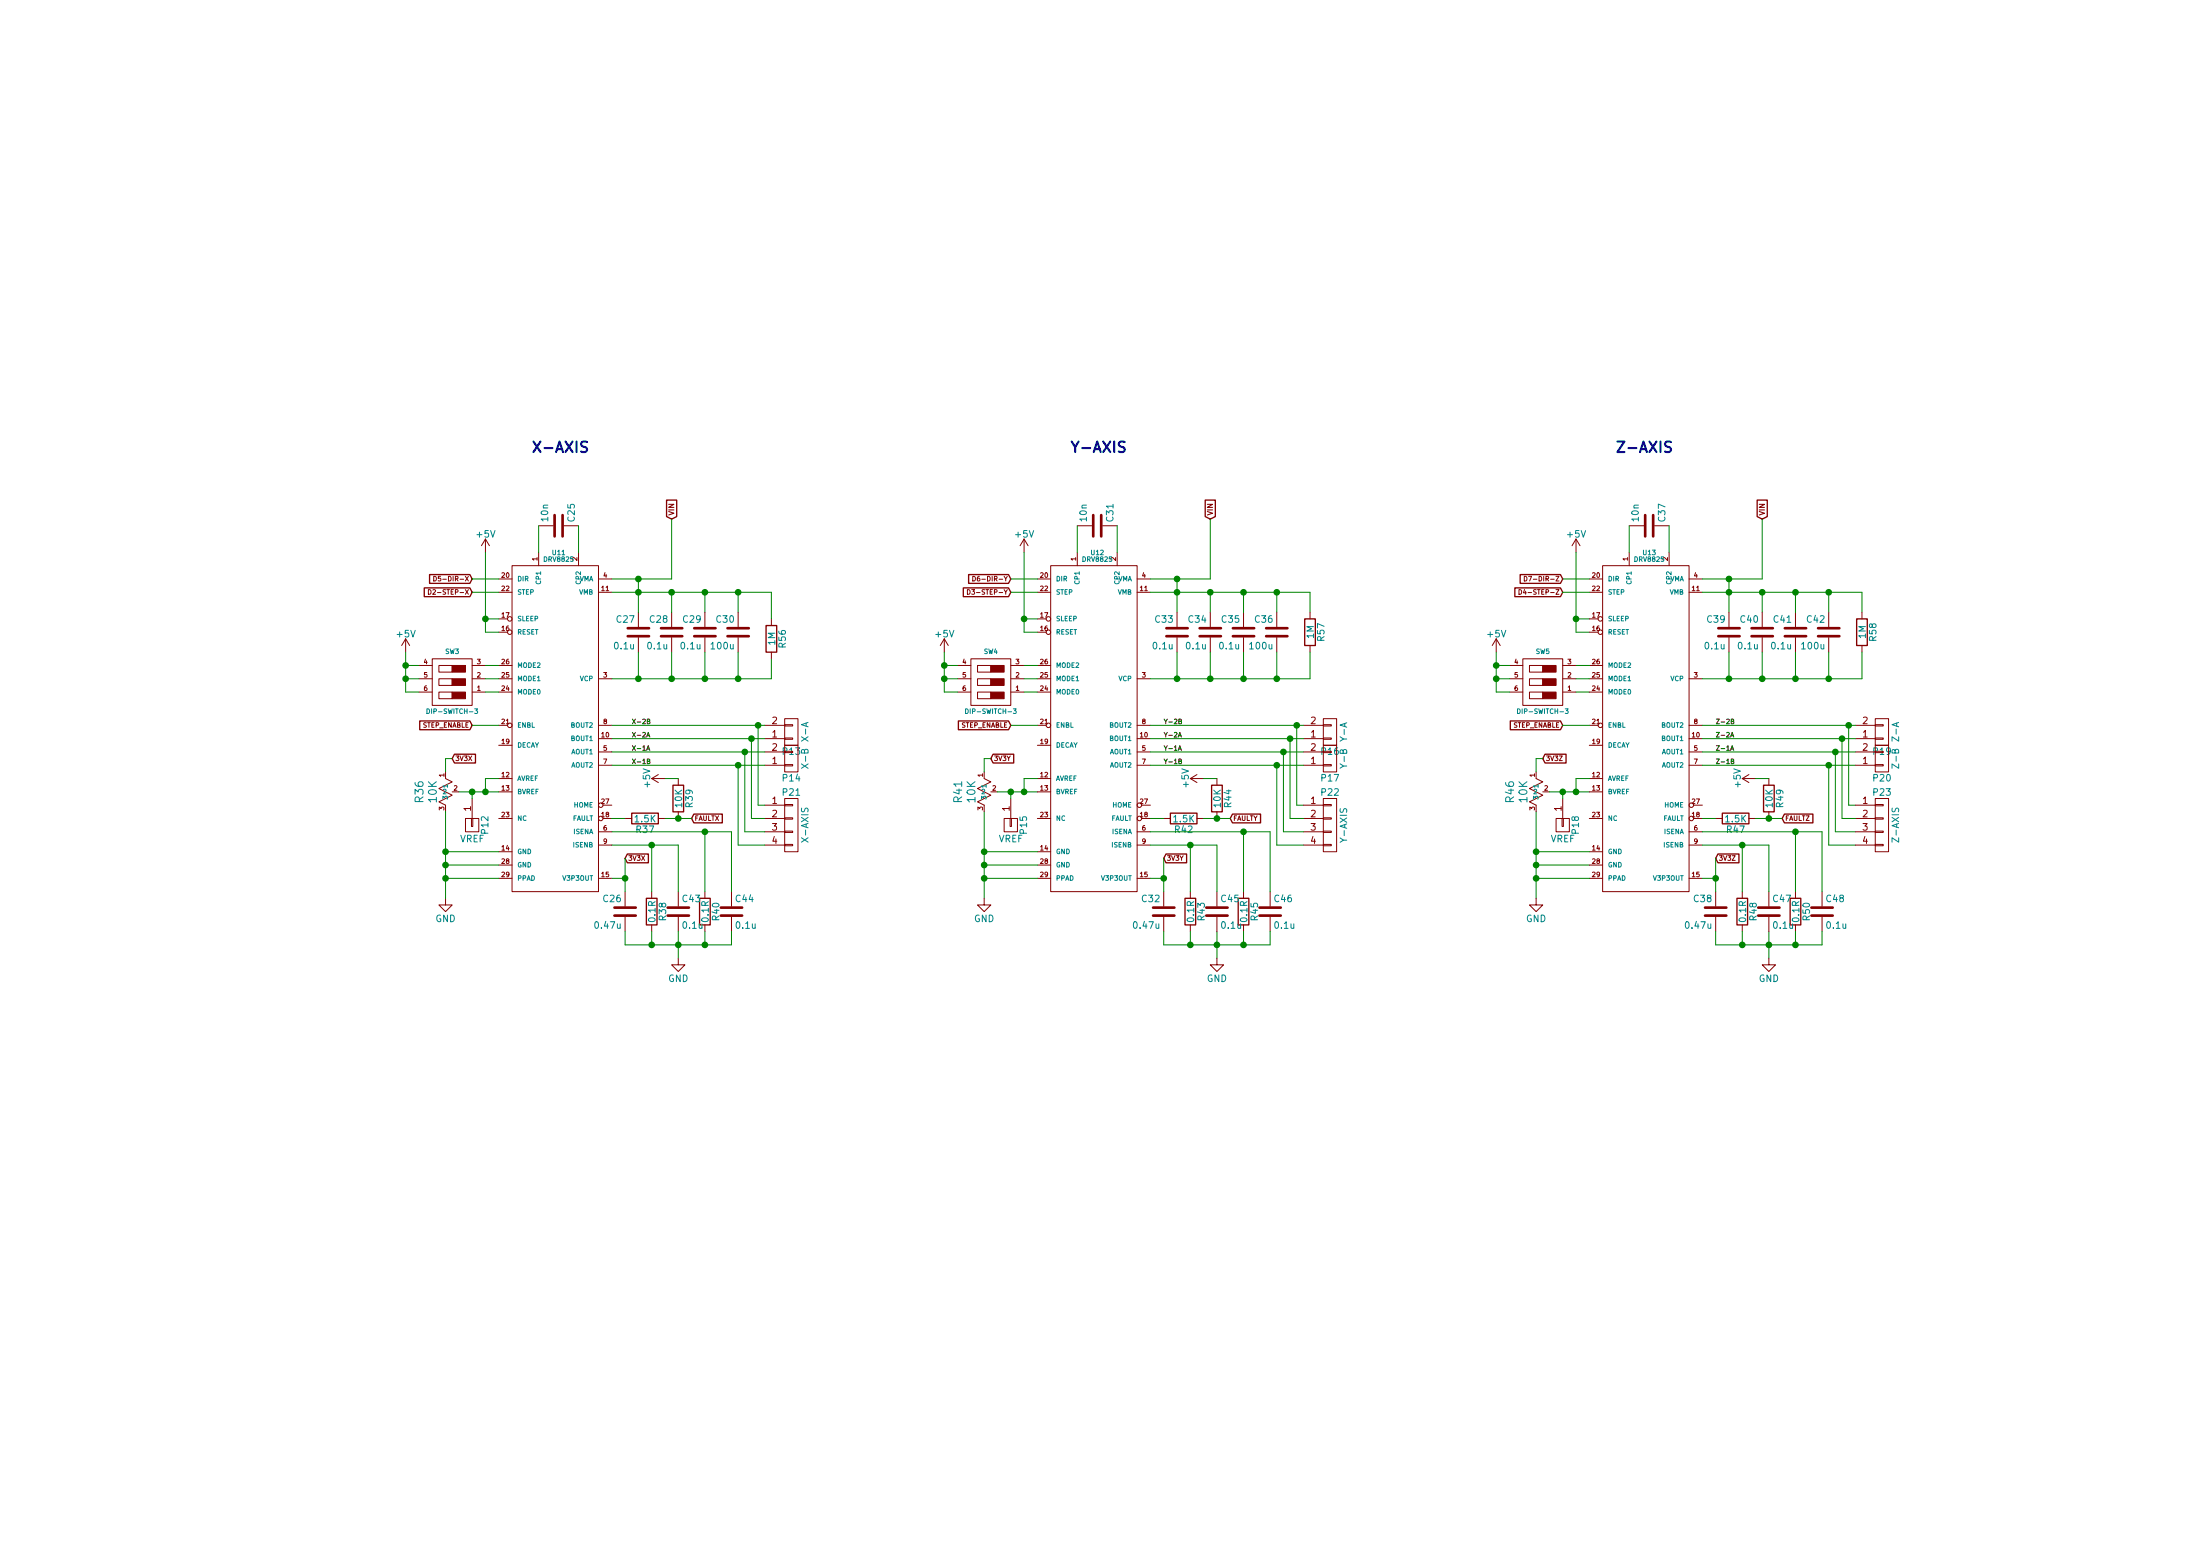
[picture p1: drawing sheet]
<svg xmlns="http://www.w3.org/2000/svg" width="420mm" height="297mm" viewBox="0 0 420 297" stroke-linecap="round" stroke-linejoin="round" font-family="sans-serif">
<g fill="none" stroke="#840000" stroke-width=".19">
<path d="M81.8 112.6a.45 .45 0 0 1 .5 .4 .45 .45 0 0 1-.5 .4zM82.7 112.7l.3-.1 .2 .2-.6 .6h.6M82.8 110a.45 .45 0 0 1 .5 .5 .45 .45 0 0 1-.5 .4zM84.2 110h-.5v.5l.4-.1 .1 .4-.2 .1-.3-.1M92.7 102.9l-.8 1.3M92.7 102.9v2.5M92.7 102.9l.8 1.3M95.2 110.5h2.6M95.2 113.1h2.6M95.2 118.1h1.7M97.8 108h16.5v62.2h-16.5zM102.9 105.4v2.6"/>
<path d="M102.9 100.4h2.8M107.7 100.4h2.8M110.5 105.4v2.6M114.3 110.5h2.5M114.3 113.1h2.5M121.9 116.9v2.8M128.3 116.9v2.8M134.6 116.9v2.8M141 116.9v2.8M147.3 118.1v1.3M184.8 112.6a.45 .45 0 0 1 .5 .4 .45 .45 0 0 1-.5 .4zM185.6 112.6h.5l-.3 .3 .3 .2v.3h-.5"/>
<path d="M185.8 110a.45 .45 0 0 1 .5 .5 .45 .45 0 0 1-.5 .4zM187 110l-.3 .2-.1 .6 .2 .1 .3-.1-.1-.4h-.2l-.2 .1M195.6 102.9l-.8 1.3M195.6 102.9v2.5M195.6 102.9l.7 1.3M198.1 110.5h2.6M198.1 113.1h2.6M198.1 118.1h1.7M200.7 108h16.5v62.2h-16.5zM205.7 100.4h2.8M205.7 105.4v2.6M210.6 100.4h2.8"/>
<path d="M213.4 105.4v2.6M217.2 110.5h2.5M217.2 113.1h2.5M224.8 116.9v2.8M231.1 116.9v2.8M237.5 116.9v2.8M243.8 116.9v2.8M250.2 116.9v1.2M290.1 112.6a.45 .45 0 0 1 .5 .4 .45 .45 0 0 1-.5 .4zM291.1 110a.45 .45 0 0 1 .5 .5 .45 .45 0 0 1-.5 .4zM291.2 112.5l-.2 .7h.5M291.9 110h.6l-.4 .9"/>
<path d="M301 102.9l-.8 1.3M301 102.9v2.5M301 102.9l.8 1.3M303.5 110.5h2.6M303.5 113.1h2.6M303.5 118.1h1.7M306.1 108h16.5v62.2h-16.5zM311.1 100.4h2.8M311.1 105.4v2.6M316 100.4h2.8M318.8 105.4v2.6M322.6 110.5h2.5"/>
<path d="M322.6 113.1h2.5M330.2 116.9v2.8M336.5 116.9v2.8M342.9 116.9v2.8M349.2 116.9v2.8M355.6 116.9v1.2M77.5 122l-.8 1.2M77.5 122v2.5M77.5 122l.7 1.2M80 129.6h2.5M80 132.1h2.5M80 127h2.5"/>
<path d="M82.5 125.8h7.7v8.9h-7.7zM83.8 132.1h2.6v1.3h-2.6zM83.8 129.6h2.6v1.2h-2.6zM83.8 127h2.6v1.3h-2.6zM90.2 129.6h2.5M90.2 132.1h2.5M90.2 127h2.5M95.2 129.6h2.6M95.2 138.5h1.7M95.2 132.1h2.6M95.2 120.7h1.7M95.2 127h2.6"/>
<path d="M114.3 129.6h2.5M114.3 138.5h2.5M121.9 121.7v2.8M128.3 121.7v2.8M134.6 121.7v2.8M141 121.7v2.8M146 138.5h3.9M147.3 124.5v1.3M149.9 138.3h1.5v.3h-1.5zM149.9 137.2h2.5v5.1h-2.5zM180.3 122l-.7 1.2M180.3 122v2.5"/>
<path d="M180.3 122l.8 1.2M182.9 129.6h2.5M182.9 132.1h2.5M182.9 127h2.5M185.4 125.8h7.6v8.9h-7.6zM186.7 132.1h2.5v1.3h-2.5zM186.7 129.6h2.5v1.2h-2.5zM186.7 127h2.5v1.3h-2.5zM193 129.6h2.6M193 132.1h2.6M193 127h2.6M198.1 129.6h2.6"/>
<path d="M198.1 138.5h1.7M198.1 132.1h2.6M198.1 120.7h1.7M198.1 127h2.6M217.2 129.6h2.5M217.2 138.5h2.5M224.8 121.7v2.8M231.1 121.7v2.8M237.5 121.7v2.8M243.8 121.7v2.8M248.9 138.5h3.8M250.2 123.2v1.3"/>
<path d="M252.7 138.3h1.6v.3h-1.6zM252.7 137.2h2.6v5.1h-2.6zM285.7 122l-.7 1.2M285.7 122v2.5M285.7 122l.8 1.2M288.3 129.6h2.5M288.3 132.1h2.5M288.3 127h2.5M290.8 125.8h7.6v8.9h-7.6zM292.1 132.1h2.5v1.3h-2.5zM292.1 129.6h2.5v1.2h-2.5zM292.1 127h2.5v1.3h-2.5z"/>
<path d="M298.4 129.6h2.6M298.4 132.1h2.6M298.4 127h2.6M303.5 129.6h2.6M303.5 138.5h1.7M303.5 132.1h2.6M303.5 120.7h1.7M303.5 127h2.6M322.6 129.6h2.5M322.6 138.5h2.5M330.2 121.7v2.8M336.5 121.7v2.8"/>
<path d="M342.9 121.7v2.8M349.2 121.7v2.8M354.3 138.5h3.8M355.6 123.2v1.3M358.1 138.3h1.6v.3h-1.6zM358.1 137.2h2.6v5.1h-2.6zM85.1 147.4v1.2l1.3 .7-2.6 1.2 2.6 1.3-2.6 1.3 1.3 .6M88.9 156.2h2.5v2.6h-2.5zM90 156.2h.3v1.6h-.3zM90.2 152.4v3.8M95.2 148.6h2.6M95.2 151.2h2.6"/>
<path d="M95.2 156.2h2.6M95.2 142.3h2.6M114.3 143.5h2.5M114.3 158.8h2.5M114.3 146.1h2.5M114.3 141h2.5M115.2 156.2h1.6M115.2 153.7h1.6M119.4 156.2h1.2M124.5 148.6h2.5M124.5 148.6l1.2 .8M125.7 156.2h1.3"/>
<path d="M125.7 147.9l-1.2 .7M129.5 148.6v1.3M129.5 155v1.2M146 143.5h3.9M146 158.8h3.9M146 146.1h3.9M146 141h3.9M146 156.2h3.9M146 153.7h3.9M149.9 140.9h1.5v.2h-1.5zM149.9 146h1.5v.2h-1.5zM149.9 142.3h2.5v5.1h-2.5z"/>
<path d="M149.9 158.7h1.5v.2h-1.5zM149.9 156.1h1.5v.3h-1.5zM149.9 153.6h1.5v.2h-1.5zM149.9 152.4h2.5v10.2h-2.5zM188 147.4v1.2l1.2 .7-2.5 1.2 2.5 1.3-2.5 1.3 1.3 .6M191.8 156.2h2.5v2.6h-2.5zM192.9 156.2h.3v1.6h-.3zM193 152.4v3.8M198.1 148.6h2.6M198.1 151.2h2.6M198.1 156.2h2.6M198.1 142.3h2.6"/>
<path d="M217.2 143.5h2.5M217.2 158.8h2.5M217.2 146.1h2.5M217.2 141h2.5M218 156.2h1.7M218 153.7h1.7M222.2 156.2h1.3M227.3 148.6h2.6M227.3 148.6l1.3 .8M228.6 156.2h1.3M228.6 147.9l-1.3 .7M232.4 148.6v1.3"/>
<path d="M232.4 155v1.2M248.9 143.5h3.8M248.9 158.8h3.8M248.9 146.1h3.8M248.9 141h3.8M248.9 156.2h3.8M248.9 153.7h3.8M252.7 140.9h1.6v.2h-1.6zM252.7 146h1.6v.2h-1.6zM252.7 142.3h2.6v5.1h-2.6zM252.7 158.7h1.6v.2h-1.6zM252.7 156.1h1.6v.3h-1.6z"/>
<path d="M252.7 153.6h1.6v.2h-1.6zM252.7 152.4h2.6v10.2h-2.6zM293.4 147.4v1.2l1.2 .7-2.5 1.2 2.5 1.3-2.5 1.3 1.3 .6M297.2 156.2h2.5v2.6h-2.5zM298.3 156.2h.3v1.6h-.3zM298.4 152.4v3.8M303.5 148.6h2.6M303.5 151.2h2.6M303.5 156.2h2.6M303.5 142.3h2.6M322.6 143.5h2.5M322.6 158.8h2.5"/>
<path d="M322.6 146.1h2.5M322.6 141h2.5M323.4 156.2h1.7M323.4 153.7h1.7M327.7 156.2h1.2M332.7 148.6h2.6M332.7 148.6l1.3 .8M334 156.2h1.3M334 147.9l-1.3 .7M337.8 148.6v1.3M337.8 155v1.2M354.3 143.5h3.8"/>
<path d="M354.3 158.8h3.8M354.3 146.1h3.8M354.3 141h3.8M354.3 156.2h3.8M354.3 153.7h3.8M358.1 140.9h1.6v.2h-1.6zM358.1 146h1.6v.2h-1.6zM358.1 142.3h2.6v5.1h-2.6zM358.1 158.7h1.6v.2h-1.6zM358.1 156.1h1.6v.3h-1.6zM358.1 153.6h1.6v.2h-1.6zM358.1 152.4h2.6v10.2h-2.6z"/>
<path d="M85.1 171.5v1.3h1.3l-1.3 1.2-1.3-1.2h1.3M95.2 162.6h2.6M95.2 167.7h2.6M95.2 165.1h2.6M114.3 161.3h2.5M114.3 167.7h2.5M119.4 170.2v2.8M119.4 175v2.8M124.5 170.2v1.3M124.5 176.6v1.2M129.5 170.2v2.8M129.5 175v2.8"/>
<path d="M134.6 170.2v1.3M134.6 176.6v1.2M139.7 170.2v2.8M139.7 175v2.8M146 161.3h3.9M149.9 161.2h1.5v.3h-1.5zM188 171.5v1.3h1.2l-1.2 1.2-1.3-1.2h1.3M198.1 162.6h2.6M198.1 167.7h2.6M198.1 165.1h2.6M217.2 161.3h2.5M217.2 167.7h2.5"/>
<path d="M222.2 170.2v2.8M222.2 175v2.8M227.3 170.2v1.3M227.3 176.6v1.2M232.4 170.2v2.8M232.4 175v2.8M237.5 170.2v1.3M237.5 176.6v1.2M242.6 170.2v2.8M242.6 175v2.8M248.9 161.3h3.8M252.7 161.2h1.6v.3h-1.6z"/>
<path d="M293.4 171.5v1.3h1.2l-1.2 1.2-1.3-1.2h1.3M303.5 162.6h2.6M303.5 167.7h2.6M303.5 165.1h2.6M322.6 161.3h2.5M322.6 167.7h2.5M327.7 170.2v2.8M327.7 175v2.8M332.7 170.2v1.3M332.7 176.6v1.2M337.8 170.2v2.8M337.8 175v2.8"/>
<path d="M342.9 170.2v1.3M342.9 176.6v1.2M348 170.2v2.8M348 175v2.8M354.3 161.3h3.8M358.1 161.2h1.6v.3h-1.6zM129.5 182.9v1.3h1.3l-1.3 1.3-1.2-1.3h1.2M232.4 182.9v1.3h1.3l-1.3 1.3-1.3-1.3h1.3M337.8 182.9v1.3h1.3l-1.3 1.3-1.3-1.3h1.3"/>
<circle cx="97.4" cy="118.1" r=".43"/>
<circle cx="200.2" cy="118.1" r=".43"/>
<circle cx="305.6" cy="118.1" r=".43"/>
<circle cx="97.4" cy="120.7" r=".43"/>
<circle cx="97.4" cy="138.5" r=".43"/>
<circle cx="200.2" cy="120.7" r=".43"/>
<circle cx="200.2" cy="138.5" r=".43"/>
<circle cx="305.6" cy="120.7" r=".43"/>
<circle cx="305.6" cy="138.5" r=".43"/>
<circle cx="114.7" cy="153.7" r=".43"/>
<circle cx="114.7" cy="156.2" r=".43"/>
<circle cx="217.6" cy="156.2" r=".43"/>
<circle cx="217.6" cy="153.7" r=".43"/>
<circle cx="323" cy="153.7" r=".43"/>
<circle cx="323" cy="156.2" r=".43"/>
</g>
<g fill="#840000" stroke="#840000" stroke-width=".19">
<path d="M86.4 132.1h2.5v1.3h-2.5z"/>
<path d="M86.4 129.6h2.5v1.2h-2.5z"/>
<path d="M86.4 127h2.5v1.3h-2.5z"/>
<path d="M189.2 132.1h2.6v1.3h-2.6z"/>
<path d="M189.2 129.6h2.6v1.2h-2.6z"/>
<path d="M189.2 127h2.6v1.3h-2.6z"/>
<path d="M294.6 132.1h2.6v1.3h-2.6z"/>
<path d="M294.6 129.6h2.6v1.2h-2.6z"/>
<path d="M294.6 127h2.6v1.3h-2.6z"/>
</g>
<path d="M81.5 135.3a.45 .45 0 0 1 .5 .5 .45 .45 0 0 1-.5 .4zM90.7 135.3h.5l-.3 .4 .3 .1v.3h-.5M184.4 135.3a.45 .45 0 0 1 .5 .5 .45 .45 0 0 1-.5 .4zM193.5 135.3h.6l-.3 .4 .3 .1-.1 .3h-.5M289.8 135.3a.45 .45 0 0 1 .5 .5 .45 .45 0 0 1-.5 .4zM298.9 135.3h.6l-.3 .4 .3 .1-.1 .3h-.5" fill="none" stroke="#008484" stroke-width=".19"/>
<g fill="none" stroke="#840000" stroke-width=".51">
<path d="M105.9 98.3v4.1M107.4 98.3v4.1M208.8 98.3v4.1M210.3 98.3v4.1M314.2 98.3v4.1M315.7 98.3v4.1M119.9 119.9h4.1M126.2 119.9h4.1M132.6 119.9h4.1M138.9 119.9h4.1M222.8 119.9h4M229.1 119.9h4.1"/>
<path d="M235.5 119.9h4M241.8 119.9h4.1M328.2 119.9h4M334.5 119.9h4.1M340.9 119.9h4M347.2 119.9h4.1M119.9 121.4h4.1M126.2 121.4h4.1M132.6 121.4h4.1M138.9 121.4h4.1M222.8 121.4h4M229.1 121.4h4.1"/>
<path d="M235.5 121.4h4M241.8 121.4h4.1M328.2 121.4h4M334.5 121.4h4.1M340.9 121.4h4M347.2 121.4h4.1M117.3 174.8h4.1M117.3 173.3h4.1M127.5 174.8h4.1M127.5 173.3h4.1M137.7 174.8h4M137.7 173.3h4"/>
<path d="M220.2 174.8h4.1M220.2 173.3h4.1M230.4 174.8h4M230.4 173.3h4M240.5 174.8h4.1M240.5 173.3h4.1M325.6 174.8h4.1M325.6 173.3h4.1M335.8 174.8h4.1M335.8 173.3h4.1M345.9 174.8h4.1M345.9 173.3h4.1"/>
</g>
<g fill="none" stroke="#840000" stroke-width=".25">
<path d="M127.3 95.5h1.9v3.1l-.9 .5-1-.5zM230.2 95.5h1.9v3.1l-1 .5-.9-.5zM335.6 95.5h1.9v3.1l-1 .5-.9-.5zM81 112.2h8.7l.5 .9-.5 .8h-8.7zM82 109.7h7.7l.5 .8-.5 .9h-7.7zM146.3 119.4h2v5.1h-2zM184 112.2h8.6l.4 .9-.4 .8h-8.6zM185 109.7h7.6l.4 .8-.4 .9h-7.6zM249.2 118.1h2v5.1h-2zM289.3 112.2h8.7l.4 .9-.4 .8h-8.7zM290.3 109.7h7.7l.4 .8-.4 .9h-7.7zM354.6 118.1h2v5.1h-2z"/>
<path d="M80.2 137.6h9.5l.5 .9-.5 .8h-9.5zM183 137.6h9.6l.4 .9-.4 .8h-9.6zM288.4 137.6h9.6l.4 .9-.4 .8h-9.6zM86.8 144h4v1.7h-4l-.4-.9zM120.6 155.2h5.1v2.1h-5.1zM128.5 149.9h2.1v5.1h-2.1zM132.5 155.4h5.4v1.7h-5.4l-.4-.9zM189.7 144h3.9v1.7h-3.9l-.5-.9zM223.5 155.2h5.1v2.1h-5.1zM231.4 149.9h2v5.1h-2zM235.4 155.4h5.3v1.7h-5.3l-.5-.9zM295.1 144h4v1.7h-4l-.5-.9z"/>
<path d="M328.9 155.2h5.1v2.1h-5.1zM336.8 149.9h2v5.1h-2zM340.8 155.4h5.4v1.7h-5.4l-.4-.9zM119.8 163h4v1.7h-4l-.4-.8zM123.4 171.5h2.1v5.1h-2.1zM133.6 171.5h2v5.1h-2zM222.7 163h3.9v1.7h-3.9l-.5-.8zM226.3 171.5h2v5.1h-2zM236.5 171.5h2v5.1h-2zM328.1 163h4v1.7h-4l-.4-.8zM331.7 171.5h2.1v5.1h-2.1zM341.9 171.5h2v5.1h-2z"/>
</g>
<path d="M112.1 84.4l-.3-.1-.6 .1a.48 .48 0 0 0-.2 .5 .48 .48 0 0 0 .4 .4l.5 .1a.49 .49 0 0 1 .2 .5 .49 .49 0 0 1-.4 .4l-.7-.1M214.8 84.4l-.3-.1-.6 .1a.48 .48 0 0 0-.2 .5 .48 .48 0 0 0 .3 .4l.6 .1a.49 .49 0 0 1 .2 .5 .49 .49 0 0 1-.4 .4l-.7-.1M319.1 84.4l-.3-.1-.6 .1a.48 .48 0 0 0-.2 .5 .48 .48 0 0 0 .4 .4l.5 .1a.49 .49 0 0 1 .2 .5 .49 .49 0 0 1-.4 .4l-.7-.1" fill="none" stroke="#0000c2" stroke-width=".41"/>
<g fill="none" stroke="#008400" stroke-width=".19">
<path d="M128.3 99.1v11.4h-11.5M231.1 99.1v11.4h-11.4M336.5 99.1v11.4h-11.4M90.2 110.5h5M90.2 113.1h5M92.7 105.4v15.3h2.5M92.7 118.1h2.5M102.9 100.4v5M110.5 100.4v5M116.8 113.1h30.5v5M121.9 110.5v6.4M128.3 113.1v3.8"/>
<path d="M134.6 113.1v3.8M141 113.1v3.8M193 110.5h5.1M193 113.1h5.1M195.6 105.4v15.3h2.5M195.6 118.1h2.5M205.7 100.4v5M213.4 100.4v5M219.7 113.1h30.5v3.8M224.8 110.5v6.4M231.1 113.1v3.8M237.5 113.1v3.8"/>
<path d="M243.8 113.1v3.8M298.4 110.5h5.1M298.4 113.1h5.1M301 105.4v15.3h2.5M301 118.1h2.5M311.1 100.4v5M318.8 100.4v5M325.1 113.1h30.5v3.8M330.2 110.5v6.4M336.5 113.1v3.8M342.9 113.1v3.8M349.2 113.1v3.8"/>
<path d="M77.5 127h2.5M77.5 129.6h2.5M77.5 124.5v7.6h2.5M90.2 138.5h5M92.7 127h2.5M92.7 129.6h2.5M92.7 132.1h2.5M116.8 138.5h29.2M121.9 124.5v5.1M128.3 124.5v5.1M134.6 124.5v5.1M141 124.5v5.1"/>
<path d="M144.8 138.5v15.2h1.2M147.3 125.8v3.8h-30.5M180.3 127h2.6M180.3 129.6h2.6M180.3 124.5v7.6h2.6M193 138.5h5.1M195.6 127h2.5M195.6 129.6h2.5M195.6 132.1h2.5M219.7 138.5h29.2M224.8 124.5v5.1M231.1 124.5v5.1"/>
<path d="M237.5 124.5v5.1M243.8 124.5v5.1M247.6 138.5v15.2h1.3M250.2 124.5v5.1h-30.5M285.7 127h2.6M285.7 129.6h2.6M285.7 124.5v7.6h2.6M298.4 138.5h5.1M301 127h2.5M301 129.6h2.5M301 132.1h2.5M325.1 138.5h29.2"/>
<path d="M330.2 124.5v5.1M336.5 124.5v5.1M342.9 124.5v5.1M349.2 124.5v5.1M353.1 138.5v15.2h1.2M355.6 124.5v5.1h-30.5M85.1 155v16.5M86.4 144.8h-1.3v2.6M87.6 151.2h7.6M90.2 151.2v1.2M95.2 148.6h-2.5v2.6M116.8 158.8h22.9v11.4"/>
<path d="M116.8 156.2h2.6M116.8 146.1h29.2M116.8 143.5h29.2M116.8 141h29.2M127 148.6h2.5M127 156.2h5.1M134.6 158.8v11.4M141 146.1v15.2h5M142.2 143.5v15.3h3.8M143.5 141v15.2h2.5M188 155v16.5M189.2 144.8h-1.2v2.6"/>
<path d="M190.5 151.2h7.6M193 151.2v1.2M198.1 148.6h-2.5v2.6M219.7 158.8h22.9v11.4M219.7 156.2h2.5M219.7 146.1h29.2M219.7 143.5h29.2M219.7 141h29.2M229.9 148.6h2.5M229.9 156.2h5M237.5 158.8v11.4M243.8 146.1v15.2h5.1"/>
<path d="M245.1 143.5v15.3h3.8M246.4 141v15.2h2.5M293.4 155v16.5M294.6 144.8h-1.2v2.6M295.9 151.2h7.6M298.4 151.2v1.2M303.5 148.6h-2.5v2.6M325.1 158.8h22.9v11.4M325.1 156.2h2.6M325.1 146.1h29.2M325.1 143.5h29.2M325.1 141h29.2"/>
<path d="M335.3 148.6h2.5M335.3 156.2h5.1M342.9 158.8v11.4M349.2 146.1v15.2h5.1M350.5 143.5v15.3h3.8M351.8 141v15.2h2.5M85.1 167.7h10.1M85.1 165.1h10.1M85.1 162.6h10.1M116.8 167.7h2.6M116.8 161.3h12.7v8.9M119.4 163.9v6.3"/>
<path d="M119.4 177.8v2.6h20.3v-2.6M124.5 161.3v8.9M124.5 177.8v2.6M129.5 177.8v5.1M134.6 177.8v2.6M188 167.7h10.1M188 165.1h10.1M188 162.6h10.1M219.7 167.7h2.5M219.7 161.3h12.7v8.9M222.2 177.8v2.6h20.4v-2.6M222.2 163.9v6.3"/>
<path d="M227.3 161.3v8.9M227.3 177.8v2.6M232.4 177.8v5.1M237.5 177.8v2.6M293.4 167.7h10.1M293.4 165.1h10.1M293.4 162.6h10.1M325.1 167.7h2.6M325.1 161.3h12.7v8.9M327.7 177.8v2.6h20.3v-2.6M327.7 163.9v6.3M332.7 161.3v8.9"/>
<path d="M332.7 177.8v2.6M337.8 177.8v5.1M342.9 177.8v2.6"/>
</g>
<g fill="#008400" stroke="#008400" stroke-width=".25">
<circle cx="92.7" cy="118.1" r=".51"/>
<circle cx="92.7" cy="151.2" r=".51"/>
<circle cx="85.1" cy="167.7" r=".51"/>
<circle cx="85.1" cy="165.1" r=".51"/>
<circle cx="85.1" cy="162.6" r=".51"/>
<circle cx="77.5" cy="129.6" r=".51"/>
<circle cx="77.5" cy="127" r=".51"/>
<circle cx="129.5" cy="180.4" r=".51"/>
<circle cx="124.5" cy="180.4" r=".51"/>
<circle cx="119.4" cy="167.7" r=".51"/>
<circle cx="121.9" cy="110.5" r=".51"/>
<circle cx="121.9" cy="113.1" r=".51"/>
<circle cx="121.9" cy="129.6" r=".51"/>
<circle cx="128.3" cy="129.6" r=".51"/>
<circle cx="128.3" cy="113.1" r=".51"/>
<circle cx="129.5" cy="156.2" r=".51"/>
<circle cx="195.6" cy="118.1" r=".51"/>
<circle cx="195.6" cy="151.2" r=".51"/>
<circle cx="188" cy="167.7" r=".51"/>
<circle cx="188" cy="165.1" r=".51"/>
<circle cx="188" cy="162.6" r=".51"/>
<circle cx="180.3" cy="129.6" r=".51"/>
<circle cx="180.3" cy="127" r=".51"/>
<circle cx="232.4" cy="180.4" r=".51"/>
<circle cx="227.3" cy="180.4" r=".51"/>
<circle cx="222.3" cy="167.7" r=".51"/>
<circle cx="224.8" cy="110.5" r=".51"/>
<circle cx="224.8" cy="113.1" r=".51"/>
<circle cx="224.8" cy="129.6" r=".51"/>
<circle cx="231.1" cy="129.6" r=".51"/>
<circle cx="231.1" cy="113.1" r=".51"/>
<circle cx="232.4" cy="156.2" r=".51"/>
<circle cx="301" cy="118.1" r=".51"/>
<circle cx="301" cy="151.2" r=".51"/>
<circle cx="293.4" cy="167.7" r=".51"/>
<circle cx="293.4" cy="165.1" r=".51"/>
<circle cx="293.4" cy="162.6" r=".51"/>
<circle cx="285.7" cy="129.6" r=".51"/>
<circle cx="285.7" cy="127" r=".51"/>
<circle cx="337.8" cy="180.4" r=".51"/>
<circle cx="332.7" cy="180.4" r=".51"/>
<circle cx="327.7" cy="167.7" r=".51"/>
<circle cx="330.2" cy="110.5" r=".51"/>
<circle cx="330.2" cy="113.1" r=".51"/>
<circle cx="330.2" cy="129.6" r=".51"/>
<circle cx="336.5" cy="129.6" r=".51"/>
<circle cx="336.5" cy="113.1" r=".51"/>
<circle cx="337.8" cy="156.2" r=".51"/>
<circle cx="342.9" cy="129.6" r=".51"/>
<circle cx="342.9" cy="113.1" r=".51"/>
<circle cx="237.5" cy="129.6" r=".51"/>
<circle cx="237.5" cy="113.1" r=".51"/>
<circle cx="134.6" cy="129.6" r=".51"/>
<circle cx="134.6" cy="113.1" r=".51"/>
<circle cx="298.4" cy="151.2" r=".51"/>
<circle cx="193" cy="151.2" r=".51"/>
<circle cx="90.2" cy="151.2" r=".51"/>
<circle cx="353.1" cy="138.5" r=".51"/>
<circle cx="351.8" cy="141" r=".51"/>
<circle cx="350.5" cy="143.5" r=".51"/>
<circle cx="349.2" cy="146.1" r=".51"/>
<circle cx="243.8" cy="146.1" r=".51"/>
<circle cx="144.8" cy="138.5" r=".51"/>
<circle cx="143.5" cy="141" r=".51"/>
<circle cx="142.2" cy="143.5" r=".51"/>
<circle cx="141" cy="146.1" r=".51"/>
<circle cx="245.1" cy="143.5" r=".51"/>
<circle cx="246.4" cy="141" r=".51"/>
<circle cx="247.7" cy="138.5" r=".51"/>
<circle cx="124.5" cy="161.3" r=".51"/>
<circle cx="134.6" cy="180.4" r=".51"/>
<circle cx="134.6" cy="158.8" r=".51"/>
<circle cx="237.5" cy="180.4" r=".51"/>
<circle cx="237.5" cy="158.8" r=".51"/>
<circle cx="227.3" cy="161.3" r=".51"/>
<circle cx="342.9" cy="180.4" r=".51"/>
<circle cx="332.7" cy="161.3" r=".51"/>
<circle cx="342.9" cy="158.8" r=".51"/>
<circle cx="243.8" cy="113.1" r=".51"/>
<circle cx="243.8" cy="129.6" r=".51"/>
<circle cx="349.2" cy="113.1" r=".51"/>
<circle cx="349.2" cy="129.6" r=".51"/>
<circle cx="141" cy="129.6" r=".51"/>
<circle cx="141" cy="113.1" r=".51"/>
</g>
<g fill="none" stroke="#000" stroke-width=".19">
<path d="M123.6 137.7l.5-.1v-.2l-.5-.1v.9h.4l.1-.3-.2-.2M225.1 137.7l.5-.1v-.2l-.5-.1v.9h.4l.2-.3-.2-.2M330.6 137.7l.5-.1v-.2l-.5-.1v.9h.4l.1-.3-.2-.2M123.5 140.7l.3-.9 .3 .9M123.5 143.2l.3-.8 .3 .8M123.6 140.4h.4M123.6 143h.4M123.6 145.3l.5-.1v-.2l-.5-.1v.9h.4l.1-.3-.2-.2M225 140.7l.3-.9 .3 .9M225 143.2l.3-.8 .3 .8M225.1 140.4h.4M225.1 143h.4"/>
<path d="M225.1 145.3l.5-.1v-.2l-.5-.1v.9h.4l.2-.3-.2-.2M330.5 140.7l.3-.9 .3 .9M330.5 143.2l.3-.8 .3 .8M330.6 140.4h.4M330.6 143h.4M330.6 145.3l.5-.1v-.2l-.5-.1v.9h.4l.1-.3-.2-.2"/>
</g>
<g font-size="2.8" fill="#0000c2">
<text x="101.6" y="86.4">X-AXIS</text>
<text x="204.5" y="86.4">Y-AXIS</text>
<text x="308.6" y="86.4">Z-AXIS</text>
</g>
<g font-size="2.1" fill="#008484">
<text x="80.9" y="153.1" transform="rotate(-90 80.9 153.1)">R36</text>
<text x="83.4" y="153.1" transform="rotate(-90 83.4 153.1)">10K</text>
<text x="183.7" y="153.1" transform="rotate(-90 183.7 153.1)">R41</text>
<text x="186.3" y="153.1" transform="rotate(-90 186.3 153.1)">10K</text>
<text x="289.2" y="153.1" transform="rotate(-90 289.2 153.1)">R46</text>
<text x="291.7" y="153.1" transform="rotate(-90 291.7 153.1)">10K</text>
</g>
<g font-size="1.8" fill="#008484">
<text x="104.7" y="99.5" transform="rotate(-90 104.7 99.5)">10n</text>
<text x="109.8" y="99.5" transform="rotate(-90 109.8 99.5)">C25</text>
<text x="207.5" y="99.5" transform="rotate(-90 207.5 99.5)">10n</text>
<text x="212.6" y="99.5" transform="rotate(-90 212.6 99.5)">C31</text>
<text x="313" y="99.5" transform="rotate(-90 313 99.5)">10n</text>
<text x="318" y="99.5" transform="rotate(-90 318 99.5)">C37</text>
<text x="91.1" y="102.6">+5V</text>
<text x="194" y="102.6">+5V</text>
<text x="299.4" y="102.6">+5V</text>
<text x="117.8" y="118.9">C27</text>
<text x="124.2" y="118.9">C28</text>
<text x="130.5" y="118.9">C29</text>
<text x="136.9" y="118.9">C30</text>
<text x="220.7" y="118.9">C33</text>
<text x="227" y="118.9">C34</text>
<text x="233.4" y="118.9">C35</text>
<text x="239.7" y="118.9">C36</text>
<text x="326.1" y="118.9">C39</text>
<text x="332.4" y="118.9">C40</text>
<text x="338.8" y="118.9">C41</text>
<text x="345.1" y="118.9">C42</text>
<text x="75.9" y="121.7">+5V</text>
<text x="117.4" y="123.9">0.1u</text>
<text x="123.8" y="123.9">0.1u</text>
<text x="130.1" y="123.9">0.1u</text>
<text x="135.9" y="123.9">100u</text>
<text x="148" y="123.2" transform="rotate(-90 148 123.2)">1M</text>
<text x="150.1" y="123.6" transform="rotate(-90 150.1 123.6)">R56</text>
<text x="178.7" y="121.7">+5V</text>
<text x="220.3" y="123.9">0.1u</text>
<text x="226.6" y="123.9">0.1u</text>
<text x="233" y="123.9">0.1u</text>
<text x="238.8" y="123.9">100u</text>
<text x="250.9" y="121.9" transform="rotate(-90 250.9 121.9)">1M</text>
<text x="252.9" y="122.3" transform="rotate(-90 252.9 122.3)">R57</text>
<text x="284.1" y="121.7">+5V</text>
<text x="325.7" y="123.9">0.1u</text>
<text x="332.1" y="123.9">0.1u</text>
<text x="338.4" y="123.9">0.1u</text>
<text x="344.2" y="123.9">100u</text>
<text x="356.3" y="121.9" transform="rotate(-90 356.3 121.9)">1M</text>
<text x="358.3" y="122.3" transform="rotate(-90 358.3 122.3)">R58</text>
<text x="154.4" y="141.3" transform="rotate(-90 154.4 141.3)">X-A</text>
<text x="257.3" y="141.3" transform="rotate(-90 257.3 141.3)">Y-A</text>
<text x="362.7" y="141.2" transform="rotate(-90 362.7 141.2)">Z-A</text>
<text x="149.6" y="149.2">P14</text>
<text x="154.4" y="146.3" transform="rotate(-90 154.4 146.3)">X-B</text>
<text x="252.4" y="149.2">P17</text>
<text x="257.3" y="146.3" transform="rotate(-90 257.3 146.3)">Y-B</text>
<text x="357.8" y="149.2">P20</text>
<text x="362.7" y="146.3" transform="rotate(-90 362.7 146.3)">Z-B</text>
<text x="124.2" y="150.2" transform="rotate(-90 124.2 150.2)">+5V</text>
<text x="130.3" y="154.1" transform="rotate(-90 130.3 154.1)">10K</text>
<text x="132.3" y="154.1" transform="rotate(-90 132.3 154.1)">R39</text>
<text x="149.6" y="151.9">P21</text>
<text x="227" y="150.2" transform="rotate(-90 227 150.2)">+5V</text>
<text x="233.1" y="154.1" transform="rotate(-90 233.1 154.1)">10K</text>
<text x="235.2" y="154.1" transform="rotate(-90 235.2 154.1)">R44</text>
<text x="252.4" y="151.9">P22</text>
<text x="332.4" y="150.2" transform="rotate(-90 332.4 150.2)">+5V</text>
<text x="338.5" y="154.1" transform="rotate(-90 338.5 154.1)">10K</text>
<text x="340.6" y="154.1" transform="rotate(-90 340.6 154.1)">R49</text>
<text x="357.8" y="151.9">P23</text>
<text x="87.8" y="160.8">VREF</text>
<text x="93.2" y="159.1" transform="rotate(-90 93.2 159.1)">P12</text>
<text x="121.3" y="157">1.5K</text>
<text x="121.6" y="159">R37</text>
<text x="154.4" y="160.4" transform="rotate(-90 154.4 160.4)">X-AXIS</text>
<text x="190.7" y="160.8">VREF</text>
<text x="196.1" y="159.1" transform="rotate(-90 196.1 159.1)">P15</text>
<text x="224.2" y="157">1.5K</text>
<text x="224.4" y="159">R42</text>
<text x="257.3" y="160.5" transform="rotate(-90 257.3 160.5)">Y-AXIS</text>
<text x="296.1" y="160.8">VREF</text>
<text x="301.5" y="159.1" transform="rotate(-90 301.5 159.1)">P18</text>
<text x="329.6" y="157">1.5K</text>
<text x="329.8" y="159">R47</text>
<text x="362.7" y="160.4" transform="rotate(-90 362.7 160.4)">Z-AXIS</text>
<text x="115.3" y="172.2">C26</text>
<text x="130.4" y="172.2">C43</text>
<text x="140.6" y="172.2">C44</text>
<text x="218.1" y="172.2">C32</text>
<text x="233.3" y="172.2">C45</text>
<text x="243.4" y="172.2">C46</text>
<text x="323.5" y="172.2">C38</text>
<text x="338.7" y="172.2">C47</text>
<text x="348.8" y="172.2">C48</text>
<text x="83.1" y="176">GND</text>
<text x="113.8" y="177.3">0.47u</text>
<text x="125.2" y="175.9" transform="rotate(-90 125.2 175.9)">0.1R</text>
<text x="127.2" y="175.7" transform="rotate(-90 127.2 175.7)">R38</text>
<text x="130.5" y="177.3">0.1u</text>
<text x="135.3" y="175.9" transform="rotate(-90 135.3 175.9)">0.1R</text>
<text x="137.4" y="175.7" transform="rotate(-90 137.4 175.7)">R40</text>
<text x="140.7" y="177.3">0.1u</text>
<text x="186" y="176">GND</text>
<text x="216.6" y="177.3">0.47u</text>
<text x="228" y="175.9" transform="rotate(-90 228 175.9)">0.1R</text>
<text x="230.1" y="175.7" transform="rotate(-90 230.1 175.7)">R43</text>
<text x="233.4" y="177.3">0.1u</text>
<text x="238.2" y="175.9" transform="rotate(-90 238.2 175.9)">0.1R</text>
<text x="240.2" y="175.7" transform="rotate(-90 240.2 175.7)">R45</text>
<text x="243.5" y="177.3">0.1u</text>
<text x="291.4" y="176">GND</text>
<text x="322" y="177.3">0.47u</text>
<text x="333.5" y="175.9" transform="rotate(-90 333.5 175.9)">0.1R</text>
<text x="335.5" y="175.7" transform="rotate(-90 335.5 175.7)">R48</text>
<text x="338.8" y="177.3">0.1u</text>
<text x="343.6" y="175.9" transform="rotate(-90 343.6 175.9)">0.1R</text>
<text x="345.6" y="175.7" transform="rotate(-90 345.6 175.7)">R50</text>
<text x="348.9" y="177.3">0.1u</text>
<text x="127.6" y="187.4">GND</text>
<text x="230.5" y="187.4">GND</text>
<text x="335.9" y="187.4">GND</text>
</g>
<g font-size="1.8" fill="#840000">
<text x="147.5" y="140.8">1</text>
<text x="147.5" y="138.2">2</text>
<text x="147.5" y="143.3">2</text>
<text x="250.3" y="140.8">1</text>
<text x="250.3" y="138.2">2</text>
<text x="250.3" y="143.3">2</text>
<text x="355.8" y="140.8">1</text>
<text x="355.8" y="138.2">2</text>
<text x="355.8" y="143.3">2</text>
<text x="147.5" y="145.8">1</text>
<text x="149.6" y="144.1">P13</text>
<text x="250.3" y="145.8">1</text>
<text x="252.4" y="144.1">P16</text>
<text x="355.8" y="145.8">1</text>
<text x="357.8" y="144.1">P19</text>
<text x="89.9" y="154.8" transform="rotate(-90 89.9 154.8)">1</text>
<text x="147.5" y="153.5">1</text>
<text x="147.5" y="156">2</text>
<text x="192.8" y="154.8" transform="rotate(-90 192.8 154.8)">1</text>
<text x="250.3" y="153.5">1</text>
<text x="250.3" y="156">2</text>
<text x="298.2" y="154.8" transform="rotate(-90 298.2 154.8)">1</text>
<text x="355.8" y="153.5">1</text>
<text x="355.8" y="156">2</text>
<text x="147.5" y="158.5">3</text>
<text x="147.5" y="161.1">4</text>
<text x="250.3" y="158.5">3</text>
<text x="250.3" y="161.1">4</text>
<text x="355.8" y="158.5">3</text>
<text x="355.8" y="161.1">4</text>
</g>
<g font-size="1.4" fill="#840000">
<text x="128.8" y="98.4" transform="rotate(-90 128.8 98.4)">VIN</text>
<text x="231.6" y="98.4" transform="rotate(-90 231.6 98.4)">VIN</text>
<text x="337" y="98.4" transform="rotate(-90 337 98.4)">VIN</text>
</g>
<g font-size="1.2" fill="#840000">
<text x="102.6" y="107" transform="rotate(-90 102.6 107)">1</text>
<text x="205.5" y="107" transform="rotate(-90 205.5 107)">1</text>
<text x="310.9" y="107" transform="rotate(-90 310.9 107)">1</text>
<text x="83.1" y="113.5">D2-STEP-X</text>
<text x="84.2" y="111">D5-DIR-X</text>
<text x="95.8" y="110.3">20</text>
<text x="95.8" y="112.8">22</text>
<text x="114.9" y="112.8">11</text>
<text x="115.2" y="110.3">4</text>
<text x="186" y="113.5">D3-STEP-Y</text>
<text x="187.1" y="111">D6-DIR-Y</text>
<text x="198.7" y="110.3">20</text>
<text x="198.7" y="112.8">22</text>
<text x="217.8" y="112.8">11</text>
<text x="218.1" y="110.3">4</text>
<text x="291.5" y="113.5">D4-STEP-Z</text>
<text x="292.6" y="111">D7-DIR-Z</text>
<text x="304.1" y="110.3">20</text>
<text x="304.1" y="112.8">22</text>
<text x="323.2" y="112.8">11</text>
<text x="323.5" y="110.3">4</text>
<text x="95.8" y="117.9">17</text>
<text x="198.7" y="117.9">17</text>
<text x="304.1" y="117.9">17</text>
<text x="95.8" y="120.4">16</text>
<text x="198.7" y="120.4">16</text>
<text x="304.1" y="120.4">16</text>
<text x="80.9" y="126.8">4</text>
<text x="80.9" y="129.3">5</text>
<text x="80.9" y="131.9">6</text>
<text x="91.1" y="131.9">1</text>
<text x="91.1" y="129.3">2</text>
<text x="91.1" y="126.8">3</text>
<text x="95.8" y="131.9">24</text>
<text x="95.8" y="129.3">25</text>
<text x="95.8" y="126.8">26</text>
<text x="115.2" y="129.3">3</text>
<text x="183.8" y="126.8">4</text>
<text x="183.8" y="129.3">5</text>
<text x="183.8" y="131.9">6</text>
<text x="194" y="131.9">1</text>
<text x="194" y="129.3">2</text>
<text x="194" y="126.8">3</text>
<text x="198.7" y="131.9">24</text>
<text x="198.7" y="129.3">25</text>
<text x="198.7" y="126.8">26</text>
<text x="218.1" y="129.3">3</text>
<text x="289.2" y="126.8">4</text>
<text x="289.2" y="129.3">5</text>
<text x="289.2" y="131.9">6</text>
<text x="299.4" y="131.9">1</text>
<text x="299.4" y="129.3">2</text>
<text x="299.4" y="126.8">3</text>
<text x="304.1" y="131.9">24</text>
<text x="304.1" y="129.3">25</text>
<text x="304.1" y="126.8">26</text>
<text x="323.5" y="129.3">3</text>
<text x="80.6" y="138.9">STEP_ENABLE</text>
<text x="95.8" y="138.2">21</text>
<text x="95.8" y="142">19</text>
<text x="114.9" y="140.8">10</text>
<text x="115.2" y="143.3">5</text>
<text x="115.2" y="138.2">8</text>
<text x="183.4" y="138.9">STEP_ENABLE</text>
<text x="198.7" y="138.2">21</text>
<text x="198.7" y="142">19</text>
<text x="217.8" y="140.8">10</text>
<text x="218.1" y="143.3">5</text>
<text x="218.1" y="138.2">8</text>
<text x="288.8" y="138.9">STEP_ENABLE</text>
<text x="304.1" y="138.2">21</text>
<text x="304.1" y="142">19</text>
<text x="323.2" y="140.8">10</text>
<text x="323.5" y="143.3">5</text>
<text x="323.5" y="138.2">8</text>
<text x="84.8" y="148.3" transform="rotate(-90 84.8 148.3)">1</text>
<text x="86.9" y="145.2">3V3X</text>
<text x="95.8" y="148.4">12</text>
<text x="115.2" y="145.8">7</text>
<text x="187.7" y="148.3" transform="rotate(-90 187.7 148.3)">1</text>
<text x="189.8" y="145.2">3V3Y</text>
<text x="198.7" y="148.4">12</text>
<text x="218.1" y="145.8">7</text>
<text x="293.1" y="148.3" transform="rotate(-90 293.1 148.3)">1</text>
<text x="295.2" y="145.2">3V3Z</text>
<text x="304.1" y="148.4">12</text>
<text x="323.5" y="145.8">7</text>
<text x="84.8" y="154.7" transform="rotate(-90 84.8 154.7)">3</text>
<text x="86.7" y="150.9">2</text>
<text x="95.8" y="150.9">13</text>
<text x="95.8" y="156">23</text>
<text x="114.9" y="153.5">27</text>
<text x="114.9" y="156">18</text>
<text x="187.7" y="154.7" transform="rotate(-90 187.7 154.7)">3</text>
<text x="189.5" y="150.9">2</text>
<text x="198.7" y="150.9">13</text>
<text x="198.7" y="156">23</text>
<text x="217.8" y="153.5">27</text>
<text x="217.8" y="156">18</text>
<text x="293.1" y="154.7" transform="rotate(-90 293.1 154.7)">3</text>
<text x="294.9" y="150.9">2</text>
<text x="304.1" y="150.9">13</text>
<text x="304.1" y="156">23</text>
<text x="323.2" y="153.5">27</text>
<text x="323.2" y="156">18</text>
<text x="115.2" y="158.5">6</text>
<text x="115.2" y="161.1">9</text>
<text x="132.7" y="156.7">FAULTX</text>
<text x="218.1" y="158.5">6</text>
<text x="218.1" y="161.1">9</text>
<text x="235.5" y="156.7">FAULTY</text>
<text x="323.5" y="158.5">6</text>
<text x="323.5" y="161.1">9</text>
<text x="340.9" y="156.7">FAULTZ</text>
<text x="95.8" y="162.3">14</text>
<text x="95.8" y="164.9">28</text>
<text x="95.8" y="167.4">29</text>
<text x="114.9" y="167.4">15</text>
<text x="120" y="164.3">3V3X</text>
<text x="198.7" y="162.3">14</text>
<text x="198.7" y="164.9">28</text>
<text x="198.7" y="167.4">29</text>
<text x="217.8" y="167.4">15</text>
<text x="222.8" y="164.3">3V3Y</text>
<text x="304.1" y="162.3">14</text>
<text x="304.1" y="164.9">28</text>
<text x="304.1" y="167.4">29</text>
<text x="323.2" y="167.4">15</text>
<text x="328.2" y="164.3">3V3Z</text>
</g>
<g font-size="1.2" fill="#008484">
<text x="104" y="107.2">DRV8825</text>
<text x="105.6" y="106">U11</text>
<text x="110.2" y="107" transform="rotate(-90 110.2 107)">2</text>
<text x="206.9" y="107.2">DRV8825</text>
<text x="208.4" y="106">U12</text>
<text x="213.1" y="107" transform="rotate(-90 213.1 107)">2</text>
<text x="312.3" y="107.2">DRV8825</text>
<text x="313.8" y="106">U13</text>
<text x="318.5" y="107" transform="rotate(-90 318.5 107)">2</text>
<text x="98.8" y="111">DIR</text>
<text x="98.8" y="113.5">STEP</text>
<text x="103.3" y="111.4" transform="rotate(-90 103.3 111.4)">CP1</text>
<text x="110.5" y="111">VMA</text>
<text x="110.5" y="113.5">VMB</text>
<text x="110.9" y="111.4" transform="rotate(-90 110.9 111.4)">CP2</text>
<text x="201.7" y="111">DIR</text>
<text x="201.7" y="113.5">STEP</text>
<text x="206.2" y="111.4" transform="rotate(-90 206.2 111.4)">CP1</text>
<text x="213.4" y="111">VMA</text>
<text x="213.4" y="113.5">VMB</text>
<text x="213.8" y="111.4" transform="rotate(-90 213.8 111.4)">CP2</text>
<text x="307.1" y="111">DIR</text>
<text x="307.1" y="113.5">STEP</text>
<text x="311.6" y="111.4" transform="rotate(-90 311.6 111.4)">CP1</text>
<text x="318.8" y="111">VMA</text>
<text x="318.8" y="113.5">VMB</text>
<text x="319.2" y="111.4" transform="rotate(-90 319.2 111.4)">CP2</text>
<text x="98.8" y="118.6">SLEEP</text>
<text x="201.7" y="118.6">SLEEP</text>
<text x="307.1" y="118.6">SLEEP</text>
<text x="85" y="124.8">SW3</text>
<text x="98.8" y="121.1">RESET</text>
<text x="187.9" y="124.8">SW4</text>
<text x="201.7" y="121.1">RESET</text>
<text x="293.3" y="124.8">SW5</text>
<text x="307.1" y="121.1">RESET</text>
<text x="98.8" y="130">MODE1</text>
<text x="98.8" y="127.5">MODE2</text>
<text x="110.7" y="130">VCP</text>
<text x="201.7" y="130">MODE1</text>
<text x="201.7" y="127.5">MODE2</text>
<text x="213.6" y="130">VCP</text>
<text x="307.1" y="130">MODE1</text>
<text x="307.1" y="127.5">MODE2</text>
<text x="319" y="130">VCP</text>
<text x="82.1" y="136.3">DIP-SWITCH-3</text>
<text x="98.8" y="132.5">MODE0</text>
<text x="185" y="136.3">DIP-SWITCH-3</text>
<text x="201.7" y="132.5">MODE0</text>
<text x="290.4" y="136.3">DIP-SWITCH-3</text>
<text x="307.1" y="132.5">MODE0</text>
<text x="98.8" y="138.9">ENBL</text>
<text x="98.8" y="142.7">DECAY</text>
<text x="109.1" y="144">AOUT1</text>
<text x="109.1" y="138.9">BOUT2</text>
<text x="109.1" y="141.4">BOUT1</text>
<text x="201.7" y="138.9">ENBL</text>
<text x="201.7" y="142.7">DECAY</text>
<text x="212" y="144">AOUT1</text>
<text x="212" y="138.9">BOUT2</text>
<text x="212" y="141.4">BOUT1</text>
<text x="307.1" y="138.9">ENBL</text>
<text x="307.1" y="142.7">DECAY</text>
<text x="317.4" y="144">AOUT1</text>
<text x="317.4" y="138.9">BOUT2</text>
<text x="317.4" y="141.4">BOUT1</text>
<text x="98.8" y="149.1">AVREF</text>
<text x="109.1" y="146.5">AOUT2</text>
<text x="201.7" y="149.1">AVREF</text>
<text x="212" y="146.5">AOUT2</text>
<text x="307.1" y="149.1">AVREF</text>
<text x="317.4" y="146.5">AOUT2</text>
<text x="84.7" y="151.6">2</text>
<text x="85.5" y="152.7" transform="rotate(-90 85.5 152.7)">3</text>
<text x="85.5" y="150.3" transform="rotate(-90 85.5 150.3)">1</text>
<text x="98.8" y="151.6">BVREF</text>
<text x="109.6" y="154.1">HOME</text>
<text x="187.5" y="151.6">2</text>
<text x="188.4" y="152.7" transform="rotate(-90 188.4 152.7)">3</text>
<text x="188.4" y="150.3" transform="rotate(-90 188.4 150.3)">1</text>
<text x="201.7" y="151.6">BVREF</text>
<text x="212.4" y="154.1">HOME</text>
<text x="292.9" y="151.6">2</text>
<text x="293.8" y="152.7" transform="rotate(-90 293.8 152.7)">3</text>
<text x="293.8" y="150.3" transform="rotate(-90 293.8 150.3)">1</text>
<text x="307.1" y="151.6">BVREF</text>
<text x="317.9" y="154.1">HOME</text>
<text x="98.8" y="156.7">NC</text>
<text x="109.2" y="156.7">FAULT</text>
<text x="109.5" y="159.2">ISENA</text>
<text x="109.5" y="161.8">ISENB</text>
<text x="201.7" y="156.7">NC</text>
<text x="212.1" y="156.7">FAULT</text>
<text x="212.4" y="159.2">ISENA</text>
<text x="212.4" y="161.8">ISENB</text>
<text x="307.1" y="156.7">NC</text>
<text x="317.5" y="156.7">FAULT</text>
<text x="317.8" y="159.2">ISENA</text>
<text x="317.8" y="161.8">ISENB</text>
<text x="98.8" y="163">GND</text>
<text x="98.8" y="165.6">GND</text>
<text x="201.7" y="163">GND</text>
<text x="201.7" y="165.6">GND</text>
<text x="307.1" y="163">GND</text>
<text x="307.1" y="165.6">GND</text>
<text x="98.8" y="168.1">PPAD</text>
<text x="107.6" y="168.1">V3P3OUT</text>
<text x="201.7" y="168.1">PPAD</text>
<text x="210.5" y="168.1">V3P3OUT</text>
<text x="307.1" y="168.1">PPAD</text>
<text x="315.9" y="168.1">V3P3OUT</text>
</g>
<g font-size="1.2">
<text x="120.6" y="138.2">X-2B</text>
<text x="120.6" y="140.8">X-2A</text>
<text x="120.6" y="143.3">X-1A</text>
<text x="222.2" y="138.2">Y-2B</text>
<text x="222.2" y="140.8">Y-2A</text>
<text x="222.2" y="143.3">Y-1A</text>
<text x="327.7" y="138.2">Z-2B</text>
<text x="327.7" y="140.8">Z-2A</text>
<text x="327.7" y="143.3">Z-1A</text>
<text x="120.6" y="145.8">X-1B</text>
<text x="222.2" y="145.8">Y-1B</text>
<text x="327.7" y="145.8">Z-1B</text>
</g>
</svg>
